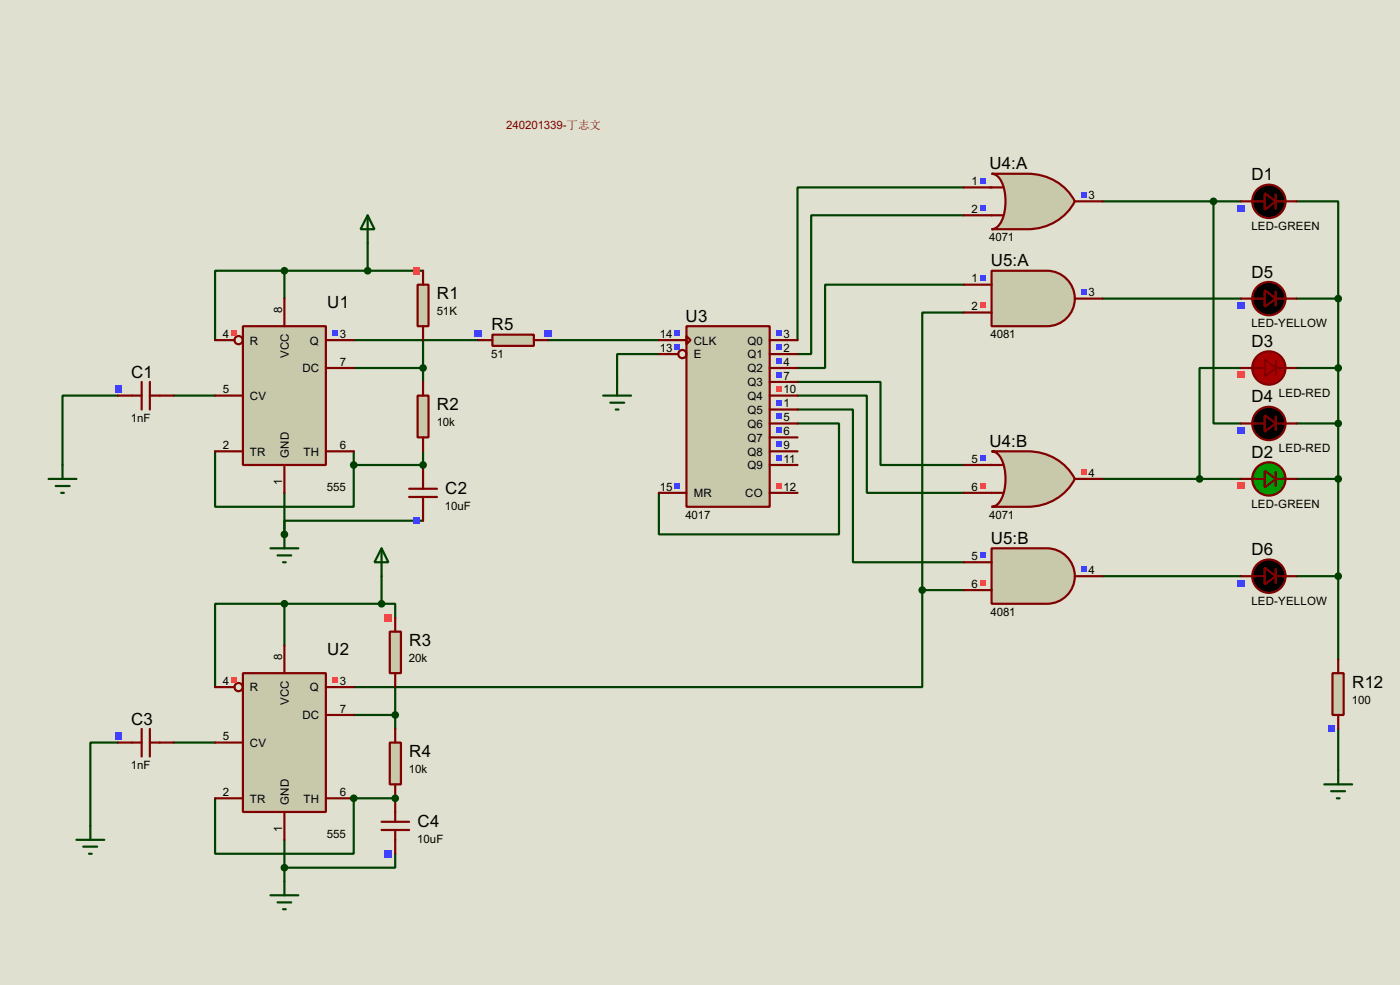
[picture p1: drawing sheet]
<svg xmlns="http://www.w3.org/2000/svg" width="256mm" height="180mm" viewBox="0 0 256 180" stroke-linecap="round" stroke-linejoin="round" font-family="sans-serif">
<path d="M0 0h256.5v180.3h-256.5z" fill="#e0e0d0"/>
<g fill="none" stroke="#004000" stroke-width=".4">
<path d="M176.6 34.3h-30.5v28M176.6 39.4h-28v25.4h-2.5M237.5 36.9h7.7v17.8M52.1 49.6h-12.7v12.7M52.1 49.6v5.1M52.1 49.6h25.4M67.4 44.5v5.1M176.6 52.1h-25.4v15.3h-5.1M202 54.7h25.4M237.5 54.7h7.7M245.2 54.7v66M21.6 72.4h-10.1v12.7"/>
<path d="M31.8 72.4h7.6M64.8 67.4h12.7M77.5 62.3v7.6M120.7 64.8h-7.6v5.1M146.1 77.5h7.6v20.3h-33v-7.6M146.1 69.9h15.2v15.2h15.3M146.1 72.4h12.7v17.8h17.8M146.1 75h10.2v27.9h20.3M237.5 67.4h7.7M237.5 77.5h7.7M52.1 90.2v7.6M237.5 87.7h7.7"/>
<path d="M52.1 110.5h-12.7v15.3M52.1 110.5v7.7M52.1 110.5h17.8M69.9 110.5h2.5v2.6M69.9 105.5v5M202 105.5h25.4M237.5 105.5h7.7M21.6 135.9h-5v15.3M31.8 135.9h7.6M245.2 133.4v7.6"/>
</g>
<circle cx="52.1" cy="97.8" r=".2" fill="#004000"/>
<path d="M39.4 82.6v10.2h25.4v-10.2M77.5 95.3h-25.4v2.5M77.5 82.6v2.5" fill="none" stroke="#004000" stroke-width=".4"/>
<circle cx="77.5" cy="85.1" r=".2" fill="#004000"/>
<path d="M64.8 85.1h12.7M39.4 146.1v10.2h25.4v-10.2" fill="none" stroke="#004000" stroke-width=".4"/>
<circle cx="64.8" cy="146.1" r=".2" fill="#004000"/>
<path d="M202 36.9h25.4M222.3 36.9v40.6h5.1M176.6 57.2h-7.6v50.8M64.8 62.3h22.9M100.4 62.3h20.3M227.4 67.4h-7.6v20.3M202 87.7h25.4M169 108v17.8h-104.2M169 108h7.6M52.1 153.7v7.6M72.4 156.3v2.5h-20.3" fill="none" stroke="#004000" stroke-width=".4"/>
<circle cx="72.4" cy="146.1" r=".2" fill="#004000"/>
<path d="M64.8 146.1h7.6" fill="none" stroke="#004000" stroke-width=".4"/>
<circle cx="72.4" cy="146.1" r=".2" fill="#004000"/>
<path d="M64.8 130.9h7.6M72.4 125.8v7.6" fill="none" stroke="#004000" stroke-width=".4"/>
<path d="M44.5 59.7h15.2v25.4h-15.2z" fill="#c8c8aa" stroke="#800000" stroke-width=".4"/>
<g fill="none" stroke="#800000" stroke-width=".4">
<path d="M52.1 54.7v5M39.4 62.3h3.6M39.4 72.4h5.1M59.7 62.3h5.1M59.7 67.4h5.1M39.4 82.6h5.1M52.1 85.1v5.1M59.7 82.6h5.1"/>
<circle cx="43.7" cy="62.3" r=".75"/>
</g>
<path d="M42.3 60.5h1.1v1h-1.1z" fill="#ff4040"/>
<path d="M60.9 60.5h1v1h-1z" fill="#4040ff"/>
<path d="M44.5 123.2h15.2v25.4h-15.2z" fill="#c8c8aa" stroke="#800000" stroke-width=".4"/>
<g fill="none" stroke="#800000" stroke-width=".4">
<path d="M52.1 118.2v5M39.4 125.8h3.6M39.4 135.9h5.1M59.7 125.8h5.1M59.7 130.9h5.1M39.4 146.1h5.1M52.1 148.6v5.1M59.7 146.1h5.1"/>
<circle cx="43.7" cy="125.8" r=".75"/>
</g>
<g fill="#ff4040">
<path d="M42.3 124h1.1v1h-1.1z"/>
<path d="M60.9 124h1v1h-1z"/>
</g>
<circle cx="52.1" cy="49.6" r=".5" fill="#004000" stroke="#004000" stroke-width=".4"/>
<path d="M76.5 52.1h2v7.6h-2z" fill="#c8c8aa" stroke="#800000" stroke-width=".4"/>
<path d="M77.5 49.6v2.5M77.5 59.7v2.6" fill="none" stroke="#800000" stroke-width=".4"/>
<path d="M75.6 48.9h1.3v1.3h-1.3z" fill="#ff4040"/>
<circle cx="77.5" cy="67.4" r=".5" fill="#004000" stroke="#004000" stroke-width=".4"/>
<path d="M21.6 72.4h4.4M26 69.9v5.1M27.5 69.9v5.1M27.5 72.4h4.3" fill="none" stroke="#800000" stroke-width=".4"/>
<path d="M21 70.5h1.3v1.3h-1.3z" fill="#4040ff"/>
<path d="M52.1 97.8v2.6M49.6 100.4h5.1M50.9 101.7h2.5M51.9 102.9h.5" fill="none" stroke="#004000" stroke-width=".4"/>
<path d="M21.6 135.9h4.4M26 133.4v5.1M27.5 133.4v5.1M27.5 135.9h4.3" fill="none" stroke="#800000" stroke-width=".4"/>
<path d="M21 134h1.3v1.3h-1.3z" fill="#4040ff"/>
<path d="M71.4 115.6h2.1v7.6h-2.1z" fill="#c8c8aa" stroke="#800000" stroke-width=".4"/>
<path d="M72.4 113.1v2.5M72.4 123.2v2.6" fill="none" stroke="#800000" stroke-width=".4"/>
<path d="M70.5 112.4h1.3v1.3h-1.3z" fill="#ff4040"/>
<path d="M49.6 163.9h5.1M50.9 165.2h2.5M51.9 166.4h.5M52.1 161.3v2.6" fill="none" stroke="#004000" stroke-width=".4"/>
<path d="M125.8 59.7h15.2v33.1h-15.2z" fill="#c8c8aa" stroke="#800000" stroke-width=".4"/>
<g fill="none" stroke="#800000" stroke-width=".4">
<path d="M120.7 62.3h5.1M120.7 64.8h3.6M125.8 61.5l.7 .8-.7 .7zM141 62.3h5.1M141 64.8h5.1M141 67.4h5.1M141 69.9h5.1M141 72.4h5.1M141 75h5.1M141 77.5h5.1M120.7 90.2h5.1M141 90.2h5.1"/>
<path d="M141 80.1h5.1M141 82.6h5.1M141 85.1h5.1"/>
<circle cx="125" cy="64.8" r=".75"/>
</g>
<g fill="#4040ff">
<path d="M123.6 60.5h1v1h-1z"/>
<path d="M123.6 63h1v1.1h-1z"/>
<path d="M123.6 88.4h1v1.1h-1z"/>
</g>
<path d="M142.2 88.4h1v1.1h-1z" fill="#ff4040"/>
<g fill="#4040ff">
<path d="M142.2 60.5h1v1h-1z"/>
<path d="M142.2 63h1v1.1h-1z"/>
<path d="M142.2 65.6h1v1h-1z"/>
<path d="M142.2 68.1h1v1h-1z"/>
</g>
<path d="M142.2 70.7h1v1h-1z" fill="#ff4040"/>
<g fill="#4040ff">
<path d="M142.2 73.2h1v1h-1z"/>
<path d="M142.2 75.7h1v1.1h-1z"/>
<path d="M142.2 78.3h1v1h-1z"/>
<path d="M142.2 80.8h1v1h-1z"/>
<path d="M142.2 83.4h1v1h-1z"/>
</g>
<path d="M110.5 72.4h5.1M111.8 73.7h2.6M112.8 75h.5M113.1 69.9v2.5" fill="none" stroke="#004000" stroke-width=".4"/>
<path d="M181.7 31.8h6.6a9.6 9.6 0 0 1 8.6 5.1 9.6 9.6 0 0 1-8.6 5.1h-6.6a2.22 2.22 0 0 0 1.8-1.5 9 9 0 0 0-.4-7.8l-.9-.8z" fill-rule="evenodd" fill="#c8c8aa" stroke="#800000" stroke-width=".4"/>
<path d="M176.6 34.3h7.1M176.6 39.4h7.1M196.9 36.9h5.1" fill="none" stroke="#800000" stroke-width=".4"/>
<g fill="#4040ff">
<path d="M179.5 32.6h1v1h-1z"/>
<path d="M179.5 37.6h1v1.1h-1z"/>
<path d="M198 35.1h1.1v1h-1.1z"/>
</g>
<path d="M181.7 82.6h6.6a9.6 9.6 0 0 1 8.6 5.1 9.6 9.6 0 0 1-8.6 5.1h-6.6a2.22 2.22 0 0 0 1.8-1.5 9 9 0 0 0-.4-7.8l-.9-.8z" fill-rule="evenodd" fill="#c8c8aa" stroke="#800000" stroke-width=".4"/>
<path d="M176.6 85.1h7.1M176.6 90.2h7.1M196.9 87.7h5.1" fill="none" stroke="#800000" stroke-width=".4"/>
<path d="M179.5 83.4h1v1h-1z" fill="#4040ff"/>
<g fill="#ff4040">
<path d="M179.5 88.4h1v1.1h-1z"/>
<path d="M198 85.9h1.1v1h-1.1z"/>
</g>
<path d="M181.7 49.6h10.1a5.1 5.1 0 0 1 5.1 5 5.1 5.1 0 0 1-5.1 5.1h-10.1z" fill-rule="evenodd" fill="#c8c8aa" stroke="#800000" stroke-width=".4"/>
<path d="M176.6 52.1h5.1M176.6 57.2h5.1M196.9 54.7h5.1" fill="none" stroke="#800000" stroke-width=".4"/>
<path d="M179.5 50.3h1v1.1h-1z" fill="#4040ff"/>
<path d="M179.5 55.4h1v1h-1z" fill="#ff4040"/>
<path d="M198 52.9h1.1v1h-1.1z" fill="#4040ff"/>
<path d="M181.7 100.4h10.1a5.1 5.1 0 0 1 5.1 5 5.1 5.1 0 0 1-5.1 5.1h-10.1z" fill-rule="evenodd" fill="#c8c8aa" stroke="#800000" stroke-width=".4"/>
<path d="M176.6 102.9h5.1M176.6 108h5.1M196.9 105.5h5.1" fill="none" stroke="#800000" stroke-width=".4"/>
<path d="M179.5 101.1h1v1.1h-1z" fill="#4040ff"/>
<path d="M179.5 106.2h1v1h-1z" fill="#ff4040"/>
<path d="M198 103.7h1.1v1h-1.1z" fill="#4040ff"/>
<g fill="#000" stroke="#800000" stroke-width=".4">
<path d="M231.7 35.4l2 1.5-2 1.5z"/>
<circle cx="232.4" cy="36.9" r="3.1"/>
</g>
<path d="M227.4 36.9h4.3M233.7 35.6v2.6M233.7 36.9h3.8" fill="none" stroke="#800000" stroke-width=".4"/>
<path d="M226.7 37.5h1.3v1.3h-1.3z" fill="#4040ff"/>
<circle cx="232.4" cy="87.7" r="3.1" fill="#009500" stroke="#800000" stroke-width=".4"/>
<path d="M229.4 87.7h2.3M233.7 86.4v2.6M233.7 87.7h1.8" fill="none" stroke="#800000" stroke-width=".4"/>
<path d="M231.7 86.2l2 1.5-2 1.5z" fill="#00bf00" stroke="#800000" stroke-width=".4"/>
<path d="M227.4 87.7h2.5M235 87.7h2.5" fill="none" stroke="#800000" stroke-width=".4"/>
<path d="M226.7 88.3h1.3v1.3h-1.3z" fill="#ff4040"/>
<circle cx="232.4" cy="67.4" r="3.1" fill="#a00" stroke="#800000" stroke-width=".4"/>
<path d="M229.4 67.4h2.3M233.7 66.1v2.5M233.7 67.4h1.8" fill="none" stroke="#800000" stroke-width=".4"/>
<path d="M231.7 65.8l2 1.6-2 1.5z" fill="#ea0000" stroke="#800000" stroke-width=".4"/>
<path d="M227.4 67.4h2.5M235 67.4h2.5" fill="none" stroke="#800000" stroke-width=".4"/>
<path d="M226.7 68h1.3v1.3h-1.3z" fill="#ff4040"/>
<g fill="#000" stroke="#800000" stroke-width=".4">
<path d="M231.7 76l2 1.5-2 1.5z"/>
<circle cx="232.4" cy="77.5" r="3.1"/>
</g>
<path d="M227.4 77.5h4.3M233.7 76.3v2.5M233.7 77.5h3.8" fill="none" stroke="#800000" stroke-width=".4"/>
<path d="M226.7 78.2h1.3v1.2h-1.3z" fill="#4040ff"/>
<g fill="#000" stroke="#800000" stroke-width=".4">
<path d="M231.7 53.1l2 1.6-2 1.5z"/>
<circle cx="232.4" cy="54.7" r="3.1"/>
</g>
<path d="M227.4 54.7h4.3M233.7 53.4v2.5M233.7 54.7h3.8" fill="none" stroke="#800000" stroke-width=".4"/>
<path d="M231.4 54.7h2.1M232 54.2h1v1h-1zM232.5 53.6v2.1" fill="none" stroke="#000040" stroke-width=".2"/>
<path d="M226.7 55.3h1.3v1.3h-1.3z" fill="#4040ff"/>
<g fill="#000" stroke="#800000" stroke-width=".4">
<path d="M231.7 103.9l2 1.6-2 1.5z"/>
<circle cx="232.4" cy="105.5" r="3.1"/>
</g>
<path d="M227.4 105.5h4.3M233.7 104.2v2.5M233.7 105.5h3.8" fill="none" stroke="#800000" stroke-width=".4"/>
<path d="M231.4 105.5h2.1M232 105h1v1h-1zM232.5 104.4v2.1" fill="none" stroke="#000040" stroke-width=".2"/>
<path d="M226.7 106.1h1.3v1.3h-1.3z" fill="#4040ff"/>
<path d="M244.1 123.2h2.1v7.7h-2.1z" fill="#c8c8aa" stroke="#800000" stroke-width=".4"/>
<path d="M245.2 120.7v2.5M245.2 130.9v2.5" fill="none" stroke="#800000" stroke-width=".4"/>
<path d="M243.3 132.8h1.2v1.2h-1.2z" fill="#4040ff"/>
<g fill="#004000" stroke="#004000" stroke-width=".4">
<circle cx="245.1" cy="87.7" r=".5"/>
<circle cx="245.1" cy="105.5" r=".5"/>
<circle cx="245.1" cy="77.5" r=".5"/>
<circle cx="245.1" cy="67.4" r=".5"/>
<circle cx="245.1" cy="54.7" r=".5"/>
</g>
<path d="M242.6 143.6h5.1M243.9 144.8h2.5M244.9 146.1h.5M245.2 141v2.6" fill="none" stroke="#004000" stroke-width=".4"/>
<path d="M75 91h5.1M75 89.5h5.1M77.5 85.1v4.4M77.5 91v4.3" fill="none" stroke="#800000" stroke-width=".4"/>
<path d="M75.6 94.7h1.3v1.2h-1.3z" fill="#4040ff"/>
<path d="M8.9 87.7h5.1M10.2 89h2.6M11.2 90.2h.5M11.5 85.1v2.6" fill="none" stroke="#004000" stroke-width=".4"/>
<path d="M69.9 151.9h5.1M69.9 150.4h5.1M72.4 146.1v4.3M72.4 151.9v4.4" fill="none" stroke="#800000" stroke-width=".4"/>
<path d="M70.5 155.6h1.3v1.3h-1.3z" fill="#4040ff"/>
<path d="M14 153.7h5.1M15.3 155h2.5M16.3 156.3h.5M16.6 151.2v2.5" fill="none" stroke="#004000" stroke-width=".4"/>
<circle cx="52.1" cy="110.5" r=".5" fill="#004000" stroke="#004000" stroke-width=".4"/>
<path d="M76.5 72.4h2v7.7h-2z" fill="#c8c8aa" stroke="#800000" stroke-width=".4"/>
<path d="M77.5 69.9v2.5M77.5 80.1v2.5" fill="none" stroke="#800000" stroke-width=".4"/>
<path d="M67.4 39.4l1.2 2.6h-2.5zM67.4 39.4v5.1M69.9 100.4l1.3 2.5h-2.6zM69.9 100.4v5.1" fill="none" stroke="#004000" stroke-width=".4"/>
<g fill="#004000" stroke="#004000" stroke-width=".4">
<circle cx="67.3" cy="49.6" r=".5"/>
<circle cx="69.9" cy="110.5" r=".5"/>
<circle cx="52.1" cy="97.8" r=".5"/>
<circle cx="64.8" cy="85.1" r=".5"/>
<circle cx="77.5" cy="85.1" r=".5"/>
<circle cx="64.8" cy="146.1" r=".5"/>
<circle cx="52.1" cy="158.8" r=".5"/>
</g>
<path d="M90.2 61.3h7.6v2h-7.6z" fill="#c8c8aa" stroke="#800000" stroke-width=".4"/>
<path d="M87.7 62.3h2.5M97.8 62.3h2.6" fill="none" stroke="#800000" stroke-width=".4"/>
<g fill="#4040ff">
<path d="M87 60.4h1.3v1.2h-1.3z"/>
<path d="M99.7 60.4h1.3v1.2h-1.3z"/>
</g>
<g fill="#004000" stroke="#004000" stroke-width=".4">
<circle cx="168.9" cy="108" r=".5"/>
<circle cx="222.3" cy="36.9" r=".5"/>
<circle cx="219.7" cy="87.7" r=".5"/>
</g>
<path d="M71.4 135.9h2.1v7.7h-2.1z" fill="#c8c8aa" stroke="#800000" stroke-width=".4"/>
<path d="M72.4 133.4v2.5M72.4 143.6v2.5" fill="none" stroke="#800000" stroke-width=".4"/>
<g fill="#004000" stroke="#004000" stroke-width=".4">
<circle cx="72.4" cy="146.1" r=".5"/>
<circle cx="72.4" cy="130.9" r=".5"/>
</g>
<g font-size="3.5">
<text x="181.3" y="31">U4:A</text>
<text x="229.3" y="33">D1</text>
<text x="181.5" y="48.7">U5:A</text>
<text x="229.3" y="50.8">D5</text>
<text x="60" y="56.4">U1</text>
<text x="80.1" y="54.8">R1</text>
<text x="125.6" y="58.9">U3</text>
<text x="90.1" y="60.5">R5</text>
<text x="229.3" y="63.5">D3</text>
<text x="24" y="69.1">C1</text>
<text x="80.1" y="75.1">R2</text>
<text x="229.3" y="73.7">D4</text>
<text x="181.3" y="81.8">U4:B</text>
<text x="229.3" y="83.8">D2</text>
<text x="81.6" y="90.4">C2</text>
<text x="181.5" y="99.6">U5:B</text>
<text x="229.3" y="101.6">D6</text>
<text x="60" y="119.9">U2</text>
<text x="75" y="118.3">R3</text>
<text x="247.7" y="125.9">R12</text>
<text x="24" y="132.6">C3</text>
<text x="75" y="138.6">R4</text>
<text x="76.5" y="151.3">C4</text>
</g>
<text font-size="2.4" fill="#800000" x="92.8" y="23.6">240201339-丁志文</text>
<g font-size="2.4">
<text x="178" y="33.9">1</text>
<text x="178" y="39">2</text>
<text x="199.4" y="36.5">3</text>
<text x="181.2" y="44.1">4071</text>
<text x="229.2" y="42.1">LED-GREEN</text>
<text x="178" y="51.7">1</text>
<text x="51.7" y="57.2" transform="rotate(-90 51.7 57.2)">8</text>
<text x="80" y="57.7">51K</text>
<text x="178" y="56.8">2</text>
<text x="199.4" y="54.3">3</text>
<text x="229.2" y="59.9">LED-YELLOW</text>
<text x="40.8" y="61.9">4</text>
<text x="45.8" y="63.1">R</text>
<text x="52.9" y="65.5" transform="rotate(-90 52.9 65.5)">VCC</text>
<text x="56.8" y="63.1">Q</text>
<text x="62.3" y="61.9">3</text>
<text x="90" y="65.5">51</text>
<text x="120.9" y="61.9">14</text>
<text x="120.9" y="64.4">13</text>
<text x="127.1" y="63.1">CLK</text>
<text x="127.1" y="65.6">E</text>
<text x="136.9" y="63.1">Q0</text>
<text x="136.9" y="65.6">Q1</text>
<text x="143.6" y="61.9">3</text>
<text x="143.6" y="64.4">2</text>
<text x="181.5" y="61.9">4081</text>
<text x="40.8" y="72">5</text>
<text x="55.4" y="68.1">DC</text>
<text x="62.3" y="67">7</text>
<text x="136.9" y="68.1">Q2</text>
<text x="136.9" y="70.7">Q3</text>
<text x="143.6" y="67">4</text>
<text x="143.6" y="69.5">7</text>
<text x="143.6" y="72">10</text>
<text x="24" y="77.2">1nF</text>
<text x="45.8" y="73.2">CV</text>
<text x="136.9" y="73.2">Q4</text>
<text x="136.9" y="75.8">Q5</text>
<text x="143.6" y="74.6">1</text>
<text x="143.6" y="77.1">5</text>
<text x="234.3" y="72.6">LED-RED</text>
<text x="40.8" y="82.2">2</text>
<text x="45.8" y="83.4">TR</text>
<text x="52.9" y="83.8" transform="rotate(-90 52.9 83.8)">GND</text>
<text x="55.6" y="83.4">TH</text>
<text x="62.3" y="82.2">6</text>
<text x="80" y="78.1">10k</text>
<text x="136.9" y="78.3">Q6</text>
<text x="136.9" y="80.8">Q7</text>
<text x="136.9" y="83.4">Q8</text>
<text x="143.6" y="79.7">6</text>
<text x="143.6" y="82.2">9</text>
<text x="234.3" y="82.8">LED-RED</text>
<text x="51.7" y="88.8" transform="rotate(-90 51.7 88.8)">1</text>
<text x="59.9" y="89.9">555</text>
<text x="120.9" y="89.8">15</text>
<text x="136.9" y="85.9">Q9</text>
<text x="143.6" y="89.8">12</text>
<text x="143.6" y="84.7">11</text>
<text x="178" y="84.7">5</text>
<text x="178" y="89.8">6</text>
<text x="199.4" y="87.3">4</text>
<text x="81.5" y="93.3">10uF</text>
<text x="125.6" y="95">4017</text>
<text x="127.1" y="91">MR</text>
<text x="136.5" y="91">CO</text>
<text x="181.2" y="95">4071</text>
<text x="229.2" y="92.9">LED-GREEN</text>
<text x="178" y="102.5">5</text>
<text x="178" y="107.6">6</text>
<text x="199.4" y="105.1">4</text>
<text x="181.5" y="112.7">4081</text>
<text x="229.2" y="110.7">LED-YELLOW</text>
<text x="40.8" y="125.4">4</text>
<text x="51.7" y="120.7" transform="rotate(-90 51.7 120.7)">8</text>
<text x="62.3" y="125.4">3</text>
<text x="74.9" y="121.2">20k</text>
<text x="45.8" y="126.6">R</text>
<text x="52.9" y="129" transform="rotate(-90 52.9 129)">VCC</text>
<text x="55.4" y="131.7">DC</text>
<text x="56.8" y="126.6">Q</text>
<text x="62.3" y="130.5">7</text>
<text x="247.7" y="128.9">100</text>
<text x="40.8" y="135.5">5</text>
<text x="45.8" y="136.7">CV</text>
<text x="24" y="140.7">1nF</text>
<text x="74.9" y="141.6">10k</text>
<text x="40.8" y="145.7">2</text>
<text x="45.8" y="146.9">TR</text>
<text x="52.9" y="147.3" transform="rotate(-90 52.9 147.3)">GND</text>
<text x="55.6" y="146.9">TH</text>
<text x="62.3" y="145.7">6</text>
<text x="51.7" y="152.3" transform="rotate(-90 51.7 152.3)">1</text>
<text x="59.9" y="153.4">555</text>
<text x="76.5" y="154.3">10uF</text>
</g>
</svg>
